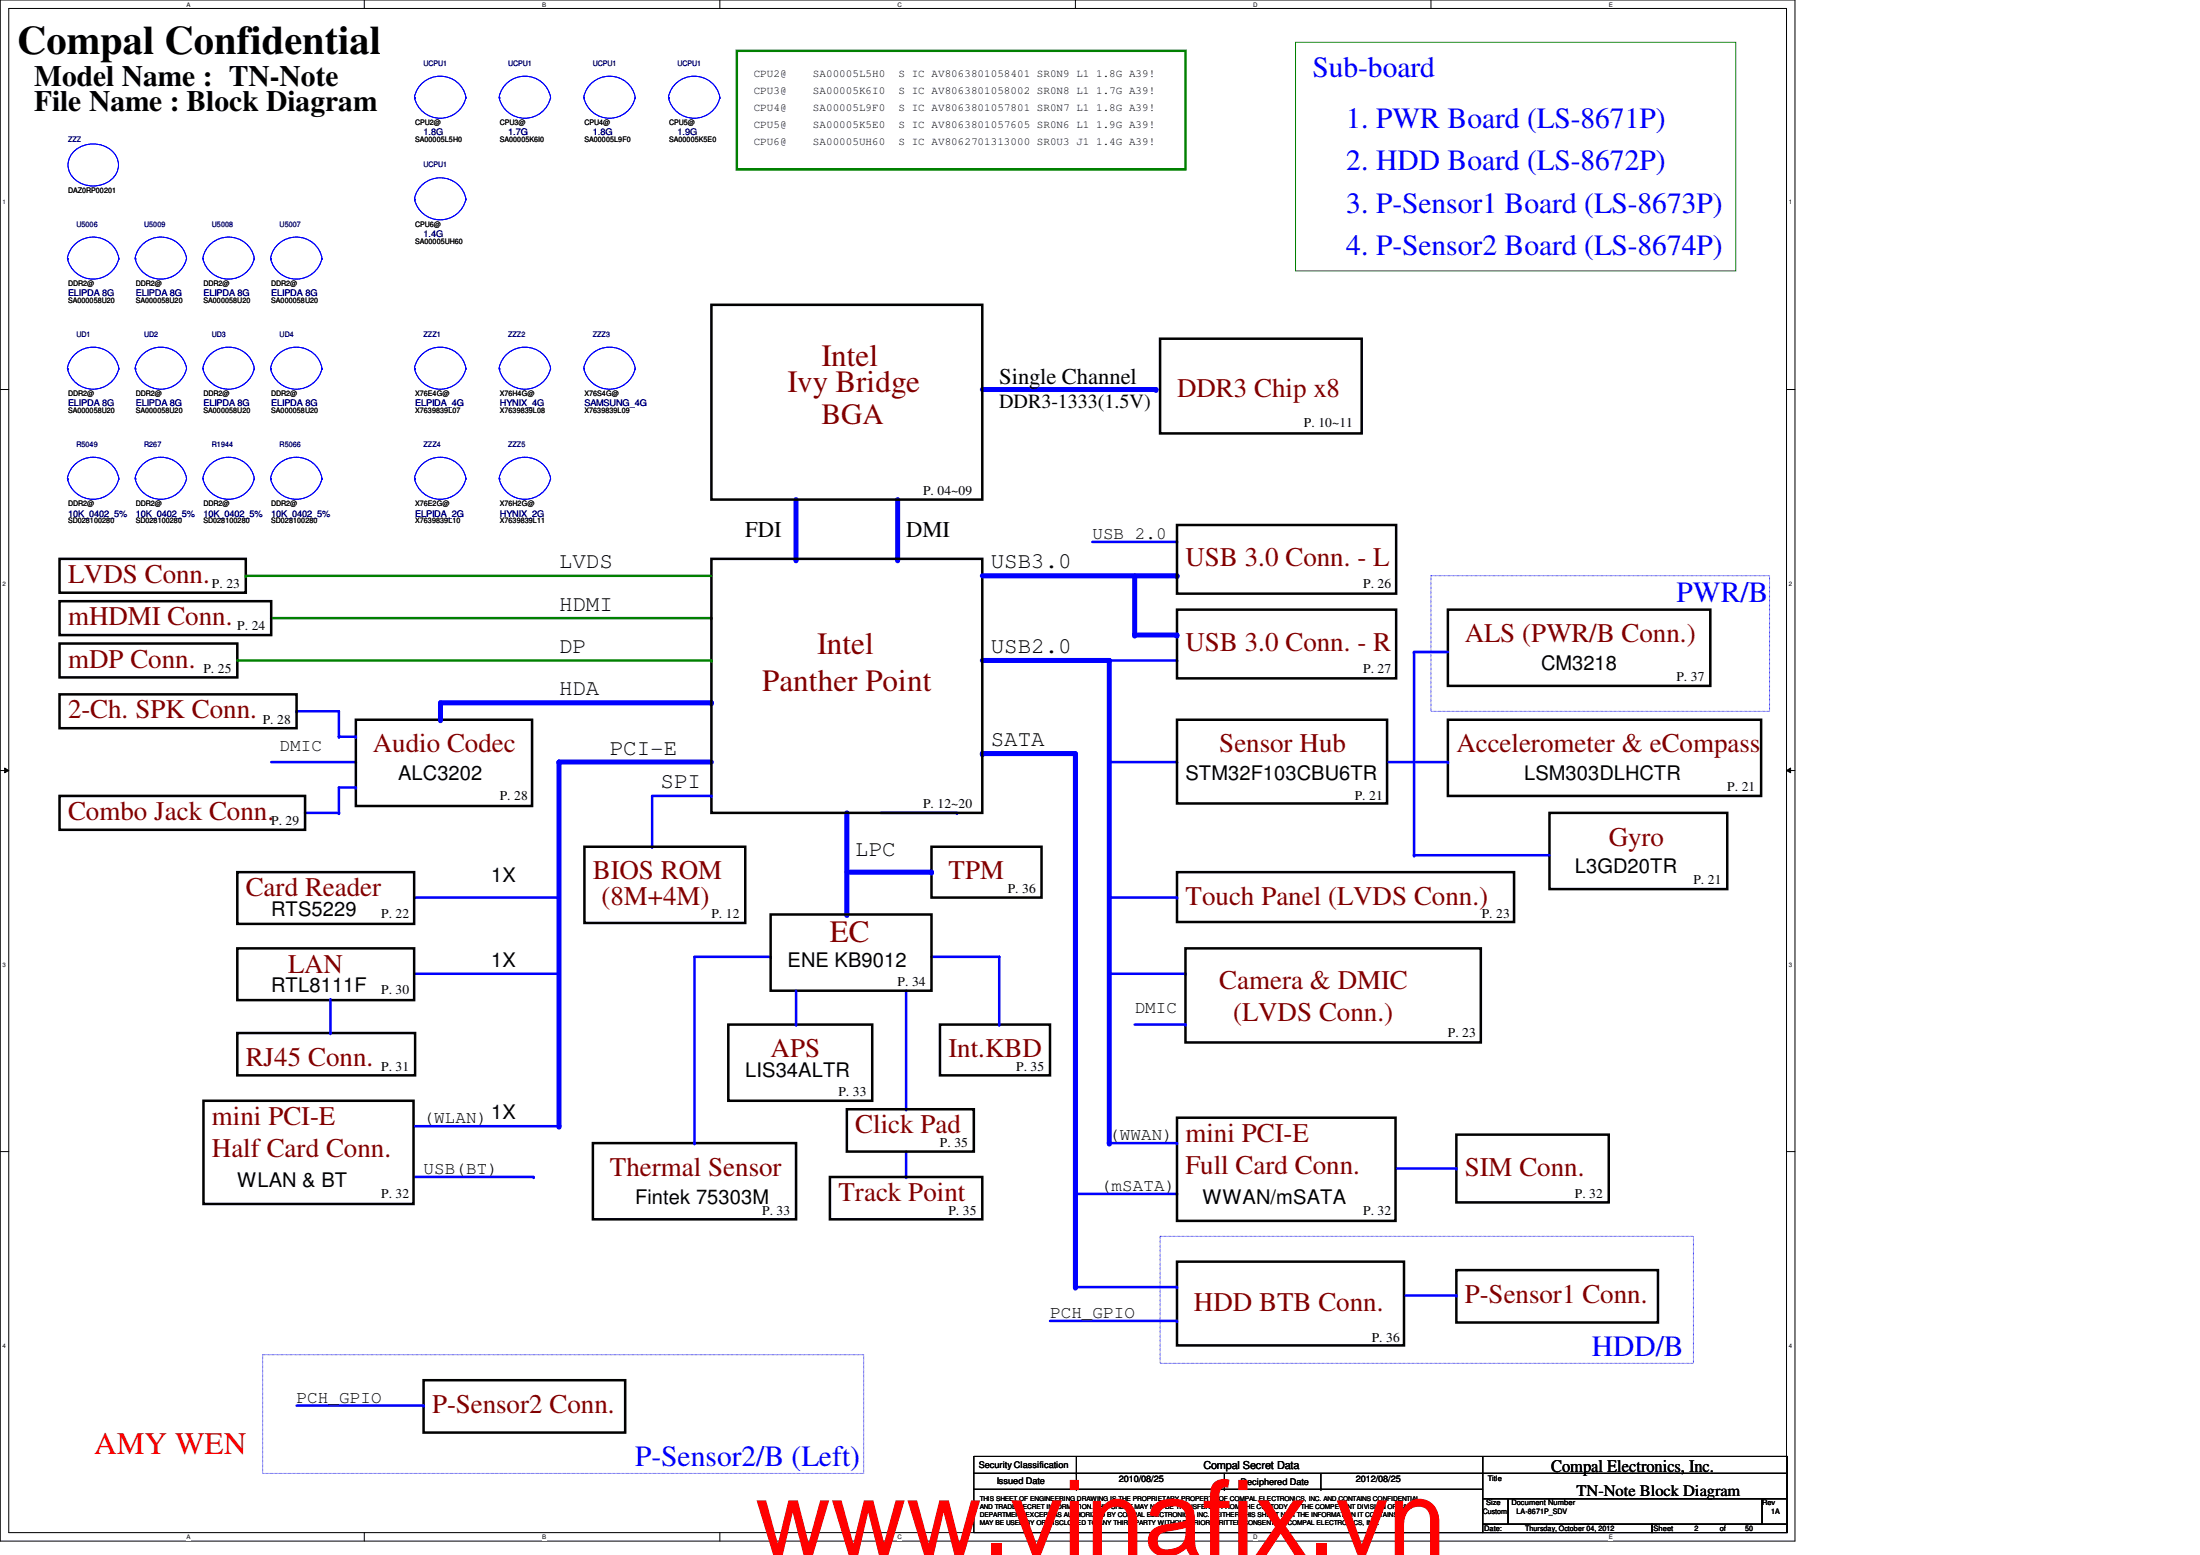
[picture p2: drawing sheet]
<svg xmlns="http://www.w3.org/2000/svg" width="297mm" height="210mm" viewBox="0 0 297 210" stroke-linecap="round" stroke-linejoin="round" font-family="sans-serif">
<path d="M0 0h242.4v208h-242.4zM1.2 1.1h240v205.8h-240z" fill="none" stroke="#000" stroke-width=".14"/>
<g fill="#fff">
<path d="M25.2 .1h.5v1h-.5z"/>
<path d="M25.2 207h.5v.9h-.5z"/>
</g>
<path d="M49.2 0v1.1M49.2 206.9v1.1" fill="none" stroke="#000" stroke-width=".14"/>
<g fill="#fff">
<path d="M73.2 .1h.5v1h-.5z"/>
<path d="M73.2 207h.5v.9h-.5z"/>
</g>
<path d="M97.2 0v1.1M97.2 206.9v1.1" fill="none" stroke="#000" stroke-width=".14"/>
<g fill="#fff">
<path d="M121.2 .1h.6v1h-.6z"/>
<path d="M121.2 207h.6v.9h-.6z"/>
</g>
<path d="M145.2 0v1.1M145.2 206.9v1.1" fill="none" stroke="#000" stroke-width=".14"/>
<g fill="#fff">
<path d="M169.2 .1h.6v1h-.6z"/>
<path d="M169.2 207h.6v.9h-.6z"/>
</g>
<path d="M193.2 0v1.1M193.2 206.9v1.1" fill="none" stroke="#000" stroke-width=".14"/>
<g fill="#fff">
<path d="M217.2 .1h.6v1h-.6z"/>
<path d="M217.2 207h.6v.9h-.6z"/>
<path d="M.3 26.8h.5v1h-.5z"/>
<path d="M241.5 26.8h.5v1h-.5z"/>
<path d="M.3 78.3h.5v.9h-.5z"/>
<path d="M241.5 78.3h.5v.9h-.5z"/>
</g>
<path d="M0 52.6h1.2M241.2 52.6h1.2" fill="none" stroke="#000" stroke-width=".14"/>
<g fill="#fff">
<path d="M.3 129.7h.5v.9h-.5z"/>
<path d="M241.5 129.7h.5v.9h-.5z"/>
</g>
<path d="M0 104h1.2M.6 103.7l.6 .3-.6 .3zM241.2 104l.6-.3v.6zM241.2 104h1.2" fill="none" stroke="#000" stroke-width=".14"/>
<path d="M.6 103.7l.6 .3-.6 .3zM241.2 104l.6-.3v.6z" fill="#000"/>
<g fill="#fff">
<path d="M.3 181.1h.5v1h-.5z"/>
<path d="M241.5 181.1h.5v1h-.5z"/>
</g>
<path d="M0 155.4h1.2M241.2 155.4h1.2" fill="none" stroke="#000" stroke-width=".14"/>
<path d="M56 131.4h19.5" fill="none" stroke="#00f" stroke-width=".34"/>
<circle cx="75.5" cy="131.4" r=".17" fill="#00f"/>
<path d="M56 158.9h16" fill="none" stroke="#00f" stroke-width=".34"/>
<circle cx="72" cy="158.9" r=".17" fill="#00f"/>
<path d="M147.5 73.2h11.4" fill="none" stroke="#00f" stroke-width=".34"/>
<circle cx="158.9" cy="73.2" r=".17" fill="#00f"/>
<path d="M114.3 109.7v13.7" fill="none" stroke="#00f" stroke-width=".68"/>
<circle cx="114.3" cy="123.4" r=".34" fill="#00f"/>
<path d="M75.5 102.9h20.6" fill="none" stroke="#00f" stroke-width=".68"/>
<circle cx="75.5" cy="102.9" r=".34" fill="#00f"/>
<path d="M107.5 67.4v8.2" fill="none" stroke="#00f" stroke-width=".68"/>
<circle cx="107.5" cy="75.6" r=".34" fill="#00f"/>
<path d="M36.6 102.9h11.4" fill="none" stroke="#00f" stroke-width=".34"/>
<circle cx="48" cy="102.9" r=".17" fill="#00f"/>
<path d="M149.8 131.4h10.3" fill="none" stroke="#00f" stroke-width=".34"/>
<circle cx="160.1" cy="131.4" r=".17" fill="#00f"/>
<path d="M132.6 101.7h12.6" fill="none" stroke="#00f" stroke-width=".68"/>
<circle cx="132.6" cy="101.7" r=".34" fill="#00f"/>
<path d="M132.6 52.6h23.5" fill="none" stroke="#00f" stroke-width=".68"/>
<circle cx="156.1" cy="52.6" r=".34" fill="#00f"/>
<path d="M59.5 94.9h36.6" fill="none" stroke="#00f" stroke-width=".68"/>
<circle cx="96.1" cy="94.9" r=".34" fill="#00f"/>
<path d="M132.6 89.2h17.2" fill="none" stroke="#00f" stroke-width=".68"/>
<circle cx="149.8" cy="89.2" r=".34" fill="#00f"/>
<path d="M121.2 67.4v8.2" fill="none" stroke="#00f" stroke-width=".68"/>
<circle cx="121.2" cy="75.6" r=".34" fill="#00f"/>
<path d="M122.3 133.7v16" fill="none" stroke="#00f" stroke-width=".34"/>
<circle cx="122.3" cy="149.7" r=".17" fill="#00f"/>
<path d="M41.2 109.7h4.6" fill="none" stroke="#00f" stroke-width=".34"/>
<circle cx="45.8" cy="109.7" r=".17" fill="#00f"/>
<path d="M145.2 161.2h13.7" fill="none" stroke="#00f" stroke-width=".34"/>
<circle cx="158.9" cy="161.2" r=".17" fill="#00f"/>
<path d="M93.8 129.2h10.3" fill="none" stroke="#00f" stroke-width=".34"/>
<circle cx="104.1" cy="129.2" r=".17" fill="#00f"/>
<path d="M56 121.2h19.5" fill="none" stroke="#00f" stroke-width=".34"/>
<circle cx="75.5" cy="121.2" r=".17" fill="#00f"/>
<path d="M75.5 102.9v49.1" fill="none" stroke="#00f" stroke-width=".68"/>
<circle cx="75.5" cy="152" r=".34" fill="#00f"/>
<path d="M122.3 155.4v3.5" fill="none" stroke="#00f" stroke-width=".34"/>
<circle cx="122.3" cy="158.9" r=".17" fill="#00f"/>
<path d="M149.8 89.2v65.1" fill="none" stroke="#00f" stroke-width=".68"/>
<circle cx="149.8" cy="154.3" r=".34" fill="#00f"/>
<path d="M145.2 101.7v72" fill="none" stroke="#00f" stroke-width=".68"/>
<circle cx="145.2" cy="173.7" r=".34" fill="#00f"/>
<path d="M36.6 83.4h59.5" fill="none" stroke="#008000" stroke-width=".34"/>
<circle cx="96.1" cy="83.4" r=".17" fill="#008000"/>
<path d="M118.9 109.7h10.3" fill="none" stroke="#00f" stroke-width=".34"/>
<circle cx="129.2" cy="109.7" r=".17" fill="#00f"/>
<g fill="none" stroke="#000" stroke-width=".34">
<path d="M96.1 41.1h36.5v26.3h-36.5zM8 75.4h25.2v4.6h-25.2zM96.1 75.4h36.5v34.3h-36.5zM48 97.2h23.8v11.6h-23.8zM32 117.7h23.9v7h-23.9zM209.2 109.7h24v10.3h-24zM32 139.4h24v5.8h-24zM32 128h23.9v7h-23.9zM126.9 138.3h14.9v6.9h-14.9zM160.1 128h39.8v12.7h-39.8zM27.5 148.6h28.3v13.9h-28.3zM80 154.3h27.5v10.3h-27.5z"/>
<path d="M112.1 158.9h20.5v5.7h-20.5zM114.3 149.7h17.2v5.7h-17.2zM158.9 150.9h29.5v13.9h-29.5zM196.6 153.2h20.6v9.1h-20.6zM158.9 170.3h30.7v11.3h-30.7z"/>
</g>
<path d="M132.6 77.7h26.3" fill="none" stroke="#00f" stroke-width=".68"/>
<circle cx="158.9" cy="77.7" r=".34" fill="#00f"/>
<path d="M158.9 70.9h29.6v9.2h-29.6z" fill="none" stroke="#000" stroke-width=".34"/>
<path d="M149.8 89.2h9.1" fill="none" stroke="#00f" stroke-width=".34"/>
<circle cx="158.9" cy="89.2" r=".17" fill="#00f"/>
<path d="M44.6 134.9v4.5" fill="none" stroke="#00f" stroke-width=".34"/>
<circle cx="44.6" cy="139.4" r=".17" fill="#00f"/>
<path d="M40 96h5.8" fill="none" stroke="#00f" stroke-width=".34"/>
<circle cx="40" cy="96" r=".17" fill="#00f"/>
<path d="M45.8 96v3.4" fill="none" stroke="#00f" stroke-width=".34"/>
<circle cx="45.8" cy="99.4" r=".17" fill="#00f"/>
<path d="M45.8 99.4h2.2" fill="none" stroke="#00f" stroke-width=".34"/>
<circle cx="48" cy="99.4" r=".17" fill="#00f"/>
<path d="M145.2 173.7h13.7" fill="none" stroke="#00f" stroke-width=".34"/>
<circle cx="158.9" cy="173.7" r=".17" fill="#00f"/>
<path d="M56 152h19.5" fill="none" stroke="#00f" stroke-width=".34"/>
<circle cx="75.5" cy="152" r=".17" fill="#00f"/>
<path d="M8 81.2h28.6v4.5h-28.6z" fill="none" stroke="#000" stroke-width=".34"/>
<path d="M33.2 77.7h62.9" fill="none" stroke="#008000" stroke-width=".34"/>
<circle cx="33.2" cy="77.7" r=".17" fill="#008000"/>
<path d="M174.9 5.7h59.5v30.9h-59.5z" fill="none" stroke="#008000" stroke-width=".14"/>
<path d="M8 86.9h24v4.5h-24z" fill="none" stroke="#000" stroke-width=".34"/>
<path d="M32 89.2h64.1" fill="none" stroke="#008000" stroke-width=".34"/>
<circle cx="96.1" cy="89.2" r=".17" fill="#008000"/>
<path d="M158.9 82.3h29.6v9.3h-29.6z" fill="none" stroke="#000" stroke-width=".34"/>
<path d="M153.2 77.7v8" fill="none" stroke="#00f" stroke-width=".68"/>
<circle cx="153.2" cy="85.7" r=".34" fill="#00f"/>
<path d="M153.2 85.7h5.7" fill="none" stroke="#00f" stroke-width=".68"/>
<circle cx="158.9" cy="85.7" r=".34" fill="#00f"/>
<path d="M149.8 154.3h9.1" fill="none" stroke="#00f" stroke-width=".34"/>
<circle cx="158.9" cy="154.3" r=".17" fill="#00f"/>
<path d="M156.6 45.7h27.2v12.8h-27.2zM158.9 117.7h45.5v6.8h-45.5z" fill="none" stroke="#000" stroke-width=".34"/>
<path d="M149.8 102.9h9.1" fill="none" stroke="#00f" stroke-width=".34"/>
<circle cx="158.9" cy="102.9" r=".17" fill="#00f"/>
<path d="M8 93.7h32v4.6h-32zM158.9 97.2h28.4v11.3h-28.4zM195.5 82.3h35.4v10.3h-35.4zM195.5 97.2h42.3v10.2h-42.3zM8 107.4h33.2v4.6h-33.2z" fill="none" stroke="#000" stroke-width=".34"/>
<path d="M59.5 94.9v2.3" fill="none" stroke="#00f" stroke-width=".68"/>
<circle cx="59.5" cy="97.2" r=".34" fill="#00f"/>
<path d="M45.8 106.3v3.4" fill="none" stroke="#00f" stroke-width=".34"/>
<circle cx="45.8" cy="109.7" r=".17" fill="#00f"/>
<path d="M45.8 106.3h2.2" fill="none" stroke="#00f" stroke-width=".34"/>
<circle cx="48" cy="106.3" r=".17" fill="#00f"/>
<path d="M187.5 102.9h8" fill="none" stroke="#00f" stroke-width=".34"/>
<circle cx="195.5" cy="102.9" r=".17" fill="#00f"/>
<path d="M190.9 88v14.9" fill="none" stroke="#00f" stroke-width=".34"/>
<circle cx="190.9" cy="102.9" r=".17" fill="#00f"/>
<path d="M190.9 102.9v12.5" fill="none" stroke="#00f" stroke-width=".34"/>
<circle cx="190.9" cy="115.4" r=".17" fill="#00f"/>
<path d="M190.9 88h4.6" fill="none" stroke="#00f" stroke-width=".34"/>
<circle cx="190.9" cy="88" r=".17" fill="#00f"/>
<path d="M190.9 115.4h18.3" fill="none" stroke="#00f" stroke-width=".34"/>
<circle cx="190.9" cy="115.4" r=".17" fill="#00f"/>
<path d="M149.8 121.2h9.1" fill="none" stroke="#00f" stroke-width=".34"/>
<circle cx="158.9" cy="121.2" r=".17" fill="#00f"/>
<path d="M188.6 157.7h8" fill="none" stroke="#00f" stroke-width=".34"/>
<circle cx="196.6" cy="157.7" r=".17" fill="#00f"/>
<path d="M156.6 166.9h72v17.1h-72z" fill="none" stroke="#00f" stroke-width=".14"/>
<path d="M125.8 129.2h9.1" fill="none" stroke="#00f" stroke-width=".34"/>
<circle cx="134.9" cy="129.2" r=".17" fill="#00f"/>
<path d="M93.8 129.2v25.1" fill="none" stroke="#00f" stroke-width=".34"/>
<circle cx="93.8" cy="154.3" r=".17" fill="#00f"/>
<path d="M134.9 129.2v9.1" fill="none" stroke="#00f" stroke-width=".34"/>
<circle cx="134.9" cy="138.3" r=".17" fill="#00f"/>
<path d="M88 107.4v6.9" fill="none" stroke="#00f" stroke-width=".34"/>
<circle cx="88" cy="114.3" r=".17" fill="#00f"/>
<path d="M78.9 114.3h21.7v10.3h-21.7z" fill="none" stroke="#000" stroke-width=".34"/>
<path d="M88 107.4h8.1" fill="none" stroke="#00f" stroke-width=".34"/>
<circle cx="96.1" cy="107.4" r=".17" fill="#00f"/>
<path d="M193.2 77.7h45.7v18.3h-45.7z" fill="none" stroke="#00f" stroke-width=".14"/>
<path d="M98.3 138.3h19.5v10.3h-19.5zM104.1 123.4h21.7v10.3h-21.7z" fill="none" stroke="#000" stroke-width=".34"/>
<path d="M107.5 133.7v4.6" fill="none" stroke="#00f" stroke-width=".34"/>
<circle cx="107.5" cy="138.3" r=".17" fill="#00f"/>
<path d="M153.2 138.3h6.9" fill="none" stroke="#00f" stroke-width=".34"/>
<circle cx="160.1" cy="138.3" r=".17" fill="#00f"/>
<path d="M99.5 6.9h60.6v16h-60.6z" fill="none" stroke="#008000" stroke-width=".34"/>
<path d="M196.6 171.4h27.3v7.1h-27.3z" fill="none" stroke="#000" stroke-width=".34"/>
<path d="M189.8 174.9h6.8" fill="none" stroke="#00f" stroke-width=".34"/>
<circle cx="196.6" cy="174.9" r=".17" fill="#00f"/>
<path d="M141.8 178.3h17.1" fill="none" stroke="#00f" stroke-width=".34"/>
<circle cx="158.9" cy="178.3" r=".17" fill="#00f"/>
<path d="M57.2 186.3h27.2v7.1h-27.2z" fill="none" stroke="#000" stroke-width=".34"/>
<path d="M40 189.7h17.2" fill="none" stroke="#00f" stroke-width=".34"/>
<circle cx="57.2" cy="189.7" r=".17" fill="#00f"/>
<path d="M35.5 182.9h81.1v16h-81.1z" fill="none" stroke="#00f" stroke-width=".14"/>
<path d="M125.8 114.3h14.8v6.9h-14.8z" fill="none" stroke="#000" stroke-width=".34"/>
<path d="M114.3 117.7h11.5" fill="none" stroke="#00f" stroke-width=".68"/>
<circle cx="125.8" cy="117.7" r=".34" fill="#00f"/>
<g fill="none" stroke="#000" stroke-width=".14">
<path d="M131.5 196.6h68.7v2.3h-68.7zM131.5 198.9h68.7v2.1h-68.7zM145.3 198.9h.1M145.3 196.6v4.4M165.3 198.9v2.1M178.3 198.9v2.1M200.2 196.6h41.1v2.3h-41.1zM200.2 198.9h41.1v3.4h-41.1zM131.5 201h68.7v5.9h-68.7zM145.3 201h.1M165.3 201h.1M178.3 201h.1"/>
<path d="M200.2 202.3h3.4v3.4h-3.4zM200.2 205.7h22.9v1.2h-22.9zM203.6 202.3h34.3v3.4h-34.3zM223.1 205.7h18.2v1.2h-18.2zM237.9 202.3h3.4v3.4h-3.4z"/>
</g>
<g fill="none" stroke="#00f" stroke-width=".14">
<path d="M56 13.1a3.5 3.5 0 0 1 3.4-2.8 3.5 3.5 0 0 1 3.5 2.8M56 13.2a3.6 3.6 0 0 0 3.4 2.8 3.6 3.6 0 0 0 3.5-2.8M56 13.2h.1M62.9 13.2h.1M67.4 13.1a3.5 3.5 0 0 1 3.5-2.8 3.5 3.5 0 0 1 3.4 2.8M67.4 13.2a3.6 3.6 0 0 0 3.5 2.8 3.6 3.6 0 0 0 3.4-2.8M67.5 13.2h.1M74.3 13.2h.1M78.8 13.1a3.5 3.5 0 0 1 3.5-2.8 3.5 3.5 0 0 1 3.5 2.8M78.8 13.2a3.6 3.6 0 0 0 3.5 2.8 3.6 3.6 0 0 0 3.5-2.8M78.9 13.2h.1M85.8 13.2h.1"/>
<path d="M90.3 13.1a3.5 3.5 0 0 1 3.4-2.8 3.5 3.5 0 0 1 3.5 2.8M90.3 13.2a3.6 3.6 0 0 0 3.4 2.8 3.6 3.6 0 0 0 3.5-2.8M90.3 13.2h.1M97.2 13.2h.1M9.1 34.8a3.5 3.5 0 0 1 3.5-2.8 3.5 3.5 0 0 1 3.4 2.8M9.1 34.9a3.6 3.6 0 0 0 3.5 2.8 3.6 3.6 0 0 0 3.4-2.8M9.2 34.9h.1M9.9 20.5a3.8 3.8 0 0 1 5.8 .7 2.69 2.69 0 0 1-1.8 3.7 3.6 3.6 0 0 1-4.6-2 2.49 2.49 0 0 1 .6-2.4zM16 34.9h.1M18.2 34.8a3.5 3.5 0 0 1 3.5-2.8 3.5 3.5 0 0 1 3.5 2.8M18.2 34.9a3.6 3.6 0 0 0 3.5 2.8 3.6 3.6 0 0 0 3.5-2.8M18.3 34.9h.1"/>
<path d="M25.2 34.9h.1M27.4 34.8a3.5 3.5 0 0 1 3.5-2.8 3.5 3.5 0 0 1 3.4 2.8M27.4 34.9a3.6 3.6 0 0 0 3.5 2.8 3.6 3.6 0 0 0 3.4-2.8M27.5 34.9h.1M34.3 34.9h.1M36.5 34.8a3.5 3.5 0 0 1 3.5-2.8 3.5 3.5 0 0 1 3.5 2.8M36.5 34.9a3.6 3.6 0 0 0 3.5 2.8 3.6 3.6 0 0 0 3.5-2.8M36.6 34.9h.1M43.5 34.9h.1M56 26.8a3.5 3.5 0 0 1 3.4-2.8 3.5 3.5 0 0 1 3.5 2.8M56 26.9a3.6 3.6 0 0 0 3.4 2.8 3.6 3.6 0 0 0 3.5-2.8M56 26.9h.1"/>
<path d="M62.9 26.9h.1M9.1 49.7a3.5 3.5 0 0 1 3.5-2.8 3.5 3.5 0 0 1 3.4 2.8M9.1 49.7a3.6 3.6 0 0 0 3.5 2.8 3.6 3.6 0 0 0 3.4-2.8M9.2 49.7h.1M16 49.7h.1M18.2 49.7a3.5 3.5 0 0 1 3.5-2.8 3.5 3.5 0 0 1 3.5 2.8M18.2 49.7a3.6 3.6 0 0 0 3.5 2.8 3.6 3.6 0 0 0 3.5-2.8M18.3 49.7h.1M25.2 49.7h.1M27.4 49.7a3.5 3.5 0 0 1 3.5-2.8 3.5 3.5 0 0 1 3.4 2.8M27.4 49.7a3.6 3.6 0 0 0 3.5 2.8 3.6 3.6 0 0 0 3.4-2.8M27.5 49.7h.1"/>
<path d="M34.3 49.7h.1M36.5 49.7a3.5 3.5 0 0 1 3.5-2.8 3.5 3.5 0 0 1 3.5 2.8M36.5 49.7a3.6 3.6 0 0 0 3.5 2.8 3.6 3.6 0 0 0 3.5-2.8M36.6 49.7h.1M43.5 49.7h.1M56 49.7a3.5 3.5 0 0 1 3.4-2.8 3.5 3.5 0 0 1 3.5 2.8M56 49.7a3.6 3.6 0 0 0 3.4 2.8 3.6 3.6 0 0 0 3.5-2.8M56 49.7h.1M62.9 49.7h.1M67.4 49.7a3.5 3.5 0 0 1 3.5-2.8 3.5 3.5 0 0 1 3.4 2.8M67.4 49.7a3.6 3.6 0 0 0 3.5 2.8 3.6 3.6 0 0 0 3.4-2.8M67.5 49.7h.1"/>
<path d="M74.3 49.7h.1M78.8 49.7a3.5 3.5 0 0 1 3.5-2.8 3.5 3.5 0 0 1 3.5 2.8M78.8 49.7a3.6 3.6 0 0 0 3.5 2.8 3.6 3.6 0 0 0 3.5-2.8M78.9 49.7h.1M85.8 49.7h.1M9.1 64.6a3.5 3.5 0 0 1 3.5-2.9 3.5 3.5 0 0 1 3.4 2.9M9.1 64.6a3.6 3.6 0 0 0 3.5 2.8 3.6 3.6 0 0 0 3.4-2.8M9.2 64.6h.1M16 64.6h.1M18.2 64.6a3.5 3.5 0 0 1 3.5-2.9 3.5 3.5 0 0 1 3.5 2.9M18.2 64.6a3.6 3.6 0 0 0 3.5 2.8 3.6 3.6 0 0 0 3.5-2.8M18.3 64.6h.1"/>
<path d="M25.2 64.6h.1M27.4 64.6a3.5 3.5 0 0 1 3.5-2.9 3.5 3.5 0 0 1 3.4 2.9M27.4 64.6a3.6 3.6 0 0 0 3.5 2.8 3.6 3.6 0 0 0 3.4-2.8M27.5 64.6h.1M34.3 64.6h.1M36.5 64.6a3.5 3.5 0 0 1 3.5-2.9 3.5 3.5 0 0 1 3.5 2.9M36.5 64.6a3.6 3.6 0 0 0 3.5 2.8 3.6 3.6 0 0 0 3.5-2.8M36.6 64.6h.1M43.5 64.6h.1M56 64.6a3.5 3.5 0 0 1 3.4-2.9 3.5 3.5 0 0 1 3.5 2.9M56 64.6a3.6 3.6 0 0 0 3.4 2.8 3.6 3.6 0 0 0 3.5-2.8M56 64.6h.1"/>
<path d="M62.9 64.6h.1M67.4 64.6a3.5 3.5 0 0 1 3.5-2.9 3.5 3.5 0 0 1 3.4 2.9M67.4 64.6a3.6 3.6 0 0 0 3.5 2.8 3.6 3.6 0 0 0 3.4-2.8M67.5 64.6h.1M74.3 64.6h.1"/>
</g>
<text font-size="14.1" fill="#f00" x="102" y="209.9">www.vinafix.vn</text>
<text font-size="5.5" x="2.3" y="7.3">Compal Confidential</text>
<g font-size="4.2" fill="#800000">
<text x="106.3" y="52.9">Ivy Bridge</text>
<text x="110.9" y="49.4">Intel</text>
<text x="110.3" y="88.3">Intel</text>
<text x="102.9" y="93.2">Panther Point</text>
<text x="112.1" y="127.2">EC</text>
</g>
<text font-size="4.2" fill="#f00" x="12.7" y="196.3">AMY WEN</text>
<g font-size="4">
<text x="4.6" y="11.6">Model Name : TN-Note</text>
<text x="4.6" y="15">File Name : Block Diagram</text>
</g>
<g font-size="4" fill="#00f">
<text x="177.2" y="10.4">Sub-board</text>
<text x="181.8" y="17.3">1. PWR Board (LS-8671P)</text>
<text x="181.8" y="23">2. HDD Board (LS-8672P)</text>
<text x="181.8" y="28.7">3. P-Sensor1 Board (LS-8673P)</text>
<text x="181.8" y="34.4">4. P-Sensor2 Board (LS-8674P)</text>
<text x="226.4" y="81.3">PWR/B</text>
<text x="214.9" y="183">HDD/B</text>
<text x="85.8" y="197.9">P-Sensor2/B (Left)</text>
</g>
<text font-size="4" fill="#800000" x="110.9" y="57.3">BGA</text>
<g font-size="3.6" fill="#800000">
<text x="158.9" y="53.6">DDR3 Chip x8</text>
<text x="160.1" y="76.4">USB 3.0 Conn. - L</text>
<text x="9.2" y="78.7">LVDS Conn.</text>
<text x="9.2" y="84.4">mHDMI Conn.</text>
<text x="160.1" y="87.8">USB 3.0 Conn. - R</text>
<text x="197.8" y="86.7">ALS (PWR/B Conn.)</text>
<text x="9.2" y="90.1">mDP Conn.</text>
<text x="9.2" y="97">2-Ch. SPK Conn.</text>
<text x="50.3" y="101.6">Audio Codec</text>
<text x="164.6" y="101.6">Sensor Hub</text>
<text x="196.6" y="101.6">Accelerometer &amp; eCompass</text>
<text x="9.2" y="110.7">Combo Jack Conn.</text>
<text x="80" y="118.7">BIOS ROM</text>
<text x="128.1" y="118.7">TPM</text>
<text x="217.2" y="114.1">Gyro</text>
<text x="33.2" y="121">Card Reader</text>
<text x="81.2" y="122.1">(8M+4M)</text>
<text x="160.1" y="122.1">Touch Panel (LVDS Conn.)</text>
<text x="38.9" y="131.3">LAN</text>
<text x="164.6" y="133.6">Camera &amp; DMIC</text>
<text x="166.5" y="137.9">(LVDS Conn.)</text>
<text x="33.2" y="143.8">RJ45 Conn.</text>
<text x="104.1" y="142.7">APS</text>
<text x="128.1" y="142.7">Int.KBD</text>
<text x="28.6" y="151.8">mini PCI-E</text>
<text x="115.5" y="153">Click Pad</text>
<text x="160.1" y="154.1">mini PCI-E</text>
<text x="28.6" y="156.2">Half Card Conn.</text>
<text x="82.3" y="158.7">Thermal Sensor</text>
<text x="160.1" y="158.5">Full Card Conn.</text>
<text x="197.8" y="158.7">SIM Conn.</text>
<text x="113.2" y="162.1">Track Point</text>
<text x="161.2" y="177">HDD BTB Conn.</text>
<text x="197.8" y="175.9">P-Sensor1 Conn.</text>
<text x="58.3" y="190.7">P-Sensor2 Conn.</text>
</g>
<g font-size="3">
<text x="134.9" y="51.9">Single Channel</text>
<text x="75.5" y="76.7">LVDS</text>
<text x="100.6" y="72.4">FDI</text>
<text x="122.3" y="72.4">DMI</text>
<text x="133.8" y="76.7">USB3.0</text>
<text x="75.5" y="82.4">HDMI</text>
<text x="75.5" y="88.1">DP</text>
<text x="133.8" y="88.1">USB2.0</text>
<text x="75.5" y="93.9">HDA</text>
<text x="82.3" y="101.9">PCI-E</text>
<text x="133.8" y="100.7">SATA</text>
<text x="89.2" y="106.4">SPI</text>
<text x="115.5" y="115.6">LPC</text>
</g>
<g font-size="2.7">
<text x="134.9" y="55">DDR3-1333(1.5V)</text>
<text x="208.1" y="90.5">CM3218</text>
<text x="53.8" y="105.3">ALC3202</text>
<text x="160.1" y="105.3">STM32F103CBU6TR</text>
<text x="205.8" y="105.3">LSM303DLHCTR</text>
<text x="66.3" y="119">1X</text>
<text x="212.6" y="117.9">L3GD20TR</text>
<text x="36.6" y="123.6">RTS5229</text>
<text x="66.3" y="130.5">1X</text>
<text x="106.3" y="130.5">ENE KB9012</text>
<text x="36.6" y="133.9">RTL8111F</text>
<text x="100.6" y="145.3">LIS34ALTR</text>
<text x="66.3" y="151">1X</text>
<text x="32" y="160.2">WLAN &amp; BT</text>
<text x="85.8" y="162.5">Fintek 75303M</text>
<text x="162.3" y="162.5">WWAN/mSATA</text>
</g>
<g font-size="2.4">
<text x="147.5" y="72.8">USB 2.0</text>
<text x="37.8" y="101.3">DMIC</text>
<text x="153.2" y="136.8">DMIC</text>
<text x="57.2" y="151.6">(WLAN)</text>
<text x="149.8" y="153.9">(WWAN)</text>
<text x="57.2" y="158.5">USB(BT)</text>
<text x="148.6" y="160.8">(mSATA)</text>
<text x="141.8" y="177.9">PCH_GPIO</text>
<text x="40" y="189.4">PCH_GPIO</text>
<text x="209.4" y="198.7">Compal Electronics, Inc.</text>
</g>
<text font-size="2.2" x="212.8" y="201.9">TN-Note Block Diagram</text>
<g font-size="1.8">
<text x="176.1" y="57.7">P. 10~11</text>
<text x="124.6" y="66.8">P. 04~09</text>
<text x="28.6" y="79.4">P. 23</text>
<text x="184.1" y="79.4">P. 26</text>
<text x="32" y="85.1">P. 24</text>
<text x="27.5" y="90.8">P. 25</text>
<text x="184.1" y="90.8">P. 27</text>
<text x="226.4" y="91.9">P. 37</text>
<text x="35.5" y="97.7">P. 28</text>
<text x="67.5" y="107.9">P. 28</text>
<text x="182.9" y="107.9">P. 21</text>
<text x="233.2" y="106.8">P. 21</text>
<text x="36.6" y="111.4">P. 29</text>
<text x="124.6" y="109.1">P. 12~20</text>
<text x="228.6" y="119.4">P. 21</text>
<text x="51.5" y="124">P. 22</text>
<text x="96.1" y="124">P. 12</text>
<text x="136.1" y="120.5">P. 36</text>
<text x="200.1" y="124">P. 23</text>
<text x="51.5" y="134.2">P. 30</text>
<text x="121.2" y="133.1">P. 34</text>
<text x="195.5" y="140">P. 23</text>
<text x="51.5" y="144.5">P. 31</text>
<text x="113.2" y="148">P. 33</text>
<text x="137.2" y="144.5">P. 35</text>
<text x="126.9" y="154.8">P. 35</text>
<text x="51.5" y="161.7">P. 32</text>
<text x="212.6" y="161.7">P. 32</text>
<text x="102.9" y="164">P. 33</text>
<text x="128.1" y="164">P. 35</text>
<text x="184.1" y="164">P. 32</text>
<text x="185.2" y="181.1">P. 36</text>
</g>
<g font-size="1.5">
<text x="101.8" y="10.4">CPU2@</text>
<text x="109.8" y="10.4">SA00005L5H0</text>
<text x="121.3" y="10.4">S IC AV8063801058401 SR0N9 L1 1.8G A39!</text>
<text x="101.8" y="12.7">CPU3@</text>
<text x="101.8" y="14.9">CPU4@</text>
<text x="101.8" y="17.2">CPU5@</text>
<text x="109.8" y="12.7">SA00005K6I0</text>
<text x="109.8" y="14.9">SA00005L9F0</text>
<text x="109.8" y="17.2">SA00005K5E0</text>
<text x="121.3" y="12.7">S IC AV8063801058002 SR0N8 L1 1.7G A39!</text>
<text x="121.3" y="14.9">S IC AV8063801057801 SR0N7 L1 1.8G A39!</text>
<text x="121.3" y="17.2">S IC AV8063801057605 SR0N6 L1 1.9G A39!</text>
<text x="101.8" y="19.5">CPU6@</text>
<text x="109.8" y="19.5">SA00005UH60</text>
<text x="121.3" y="19.5">S IC AV8062701313000 SR0U3 J1 1.4G A39!</text>
<text x="162.5" y="198.3">Compal Secret Data</text>
</g>
<g font-size="1.2" fill="#000080">
<text x="57.2" y="18.3">1.8G</text>
<text x="68.6" y="18.3">1.7G</text>
<text x="80" y="18.3">1.8G</text>
<text x="91.5" y="18.3">1.9G</text>
<text x="57.2" y="32">1.4G</text>
<text x="9.2" y="40">ELIPDA 8G</text>
<text x="18.3" y="40">ELIPDA 8G</text>
<text x="27.5" y="40">ELIPDA 8G</text>
<text x="36.6" y="40">ELIPDA 8G</text>
<text x="9.2" y="54.9">ELIPDA 8G</text>
<text x="18.3" y="54.9">ELIPDA 8G</text>
<text x="27.5" y="54.9">ELIPDA 8G</text>
<text x="36.6" y="54.9">ELIPDA 8G</text>
<text x="56" y="54.9">ELPIDA_4G</text>
<text x="67.5" y="54.9">HYNIX_4G</text>
<text x="78.9" y="54.9">SAMSUNG_4G</text>
<text x="9.2" y="69.7">10K_0402_5%</text>
<text x="18.3" y="69.7">10K_0402_5%</text>
<text x="27.5" y="69.7">10K_0402_5%</text>
<text x="36.6" y="69.7">10K_0402_5%</text>
<text x="56" y="69.7">ELPIDA_2G</text>
<text x="67.5" y="69.7">HYNIX_2G</text>
</g>
<g font-size="1.2">
<text x="132.2" y="198.2">Security Classification</text>
<text x="134.6" y="200.4">Issued Date</text>
<text x="151" y="200">2010/08/25</text>
<text x="167.5" y="200.5">Deciphered Date</text>
<text x="183" y="200">2012/08/25</text>
</g>
<g font-size="1" fill="#000080">
<text x="57.2" y="8.9">UCPU1</text>
<text x="68.6" y="8.9">UCPU1</text>
<text x="80" y="8.9">UCPU1</text>
<text x="91.5" y="8.9">UCPU1</text>
<text x="9.2" y="19.2">ZZZ</text>
<text x="57.2" y="22.6">UCPU1</text>
<text x="10.3" y="30.6">U5006</text>
<text x="19.5" y="30.6">U5009</text>
<text x="28.6" y="30.6">U5008</text>
<text x="37.8" y="30.6">U5007</text>
<text x="10.3" y="45.5">UD1</text>
<text x="19.5" y="45.5">UD2</text>
<text x="28.6" y="45.5">UD3</text>
<text x="37.8" y="45.5">UD4</text>
<text x="57.2" y="45.5">ZZZ1</text>
<text x="68.6" y="45.5">ZZZ2</text>
<text x="80" y="45.5">ZZZ3</text>
<text x="10.3" y="60.3">R5049</text>
<text x="19.5" y="60.3">R267</text>
<text x="28.6" y="60.3">R1944</text>
<text x="37.8" y="60.3">R5066</text>
<text x="57.2" y="60.3">ZZZ4</text>
<text x="68.6" y="60.3">ZZZ5</text>
</g>
<g font-size="1">
<text x="56" y="16.9">CPU2@</text>
<text x="67.5" y="16.9">CPU3@</text>
<text x="78.9" y="16.9">CPU4@</text>
<text x="90.3" y="16.9">CPU5@</text>
<text x="56" y="19.2">SA00005L5H0</text>
<text x="67.5" y="19.2">SA00005K6I0</text>
<text x="78.9" y="19.2">SA00005L9F0</text>
<text x="90.3" y="19.2">SA00005K5E0</text>
<text x="9.2" y="26">DAZ0RP00201</text>
<text x="56" y="30.6">CPU6@</text>
<text x="56" y="32.9">SA00005UH60</text>
<text x="9.2" y="38.6">DDR2@</text>
<text x="9.2" y="40.9">SA000058U20</text>
<text x="18.3" y="38.6">DDR2@</text>
<text x="18.3" y="40.9">SA000058U20</text>
<text x="27.5" y="38.6">DDR2@</text>
<text x="27.5" y="40.9">SA000058U20</text>
<text x="36.6" y="38.6">DDR2@</text>
<text x="36.6" y="40.9">SA000058U20</text>
<text x="9.2" y="53.5">DDR2@</text>
<text x="18.3" y="53.5">DDR2@</text>
<text x="27.5" y="53.5">DDR2@</text>
<text x="36.6" y="53.5">DDR2@</text>
<text x="56" y="53.5">X76E4G@</text>
<text x="67.5" y="53.5">X76H4G@</text>
<text x="78.9" y="53.5">X76S4G@</text>
<text x="9.2" y="55.8">SA000058U20</text>
<text x="18.3" y="55.8">SA000058U20</text>
<text x="27.5" y="55.8">SA000058U20</text>
<text x="36.6" y="55.8">SA000058U20</text>
<text x="56" y="55.8">X7639839L07</text>
<text x="67.5" y="55.8">X7639839L08</text>
<text x="78.9" y="55.8">X7639839L09</text>
<text x="9.2" y="68.3">DDR2@</text>
<text x="9.2" y="70.6">SD028100280</text>
<text x="18.3" y="68.3">DDR2@</text>
<text x="18.3" y="70.6">SD028100280</text>
<text x="27.5" y="68.3">DDR2@</text>
<text x="27.5" y="70.6">SD028100280</text>
<text x="36.6" y="68.3">DDR2@</text>
<text x="36.6" y="70.6">SD028100280</text>
<text x="56" y="68.3">X76E2G@</text>
<text x="56" y="70.6">X7639839L10</text>
<text x="67.5" y="68.3">X76H2G@</text>
<text x="67.5" y="70.6">X7639839L11</text>
<text x="200.7" y="203.2">Size</text>
<text x="200.9" y="199.9">Title</text>
<text x="204.1" y="203.2">Document Number</text>
<text x="237.9" y="203.2">Rev</text>
<text x="200.2" y="204.3">Custom</text>
<text x="200.4" y="206.6">Date:</text>
<text x="204.8" y="204.3">LA-8671P_SDV</text>
<text x="205.9" y="206.6">Thursday, October 04, 2012</text>
<text x="223.3" y="206.6">Sheet</text>
<text x="228.8" y="206.6">2</text>
<text x="232.2" y="206.6">of</text>
<text x="235.6" y="206.6">50</text>
<text x="239.1" y="204.3">1A</text>
</g>
<g font-size=".9">
<text x="132.3" y="202.6">THIS SHEET OF ENGINEERING DRAWING IS THE PROPRIETARY PROPERTY OF COMPAL ELECTRONICS, INC. AND CONTAINS CONFIDENTIAL</text>
<text x="132.3" y="203.7">AND TRADE SECRET INFORMATION. THIS SHEET MAY NOT BE TRANSFERED FROM THE CUSTODY OF THE COMPETENT DIVISION OF R&amp;D</text>
<text x="132.3" y="205.8">MAY BE USED BY OR DISCLOSED TO ANY THIRD PARTY WITHOUT PRIOR WRITTEN CONSENT OF COMPAL ELECTRONICS, INC.</text>
<text x="132.3" y="204.8">DEPARTMENT EXCEPT AS AUTHORIZED BY COMPAL ELECTRONICS, INC. NEITHER THIS SHEET NOR THE INFORMATION IT CONTAINS</text>
</g>
<g font-size=".8">
<text x="25.2" y=".9">A</text>
<text x="73.2" y=".9">B</text>
<text x="121.2" y=".9">C</text>
<text x="169.2" y=".9">D</text>
<text x="217.2" y=".9">E</text>
<text x=".3" y="27.6">1</text>
<text x="241.5" y="27.6">1</text>
<text x=".3" y="79">2</text>
<text x="241.5" y="79">2</text>
<text x=".3" y="130.5">3</text>
<text x="241.5" y="130.5">3</text>
<text x=".3" y="181.9">4</text>
<text x="241.5" y="181.9">4</text>
<text x="25.2" y="207.8">A</text>
<text x="73.2" y="207.8">B</text>
<text x="121.2" y="207.8">C</text>
<text x="169.2" y="207.8">D</text>
<text x="217.2" y="207.8">E</text>
</g>
</svg>
